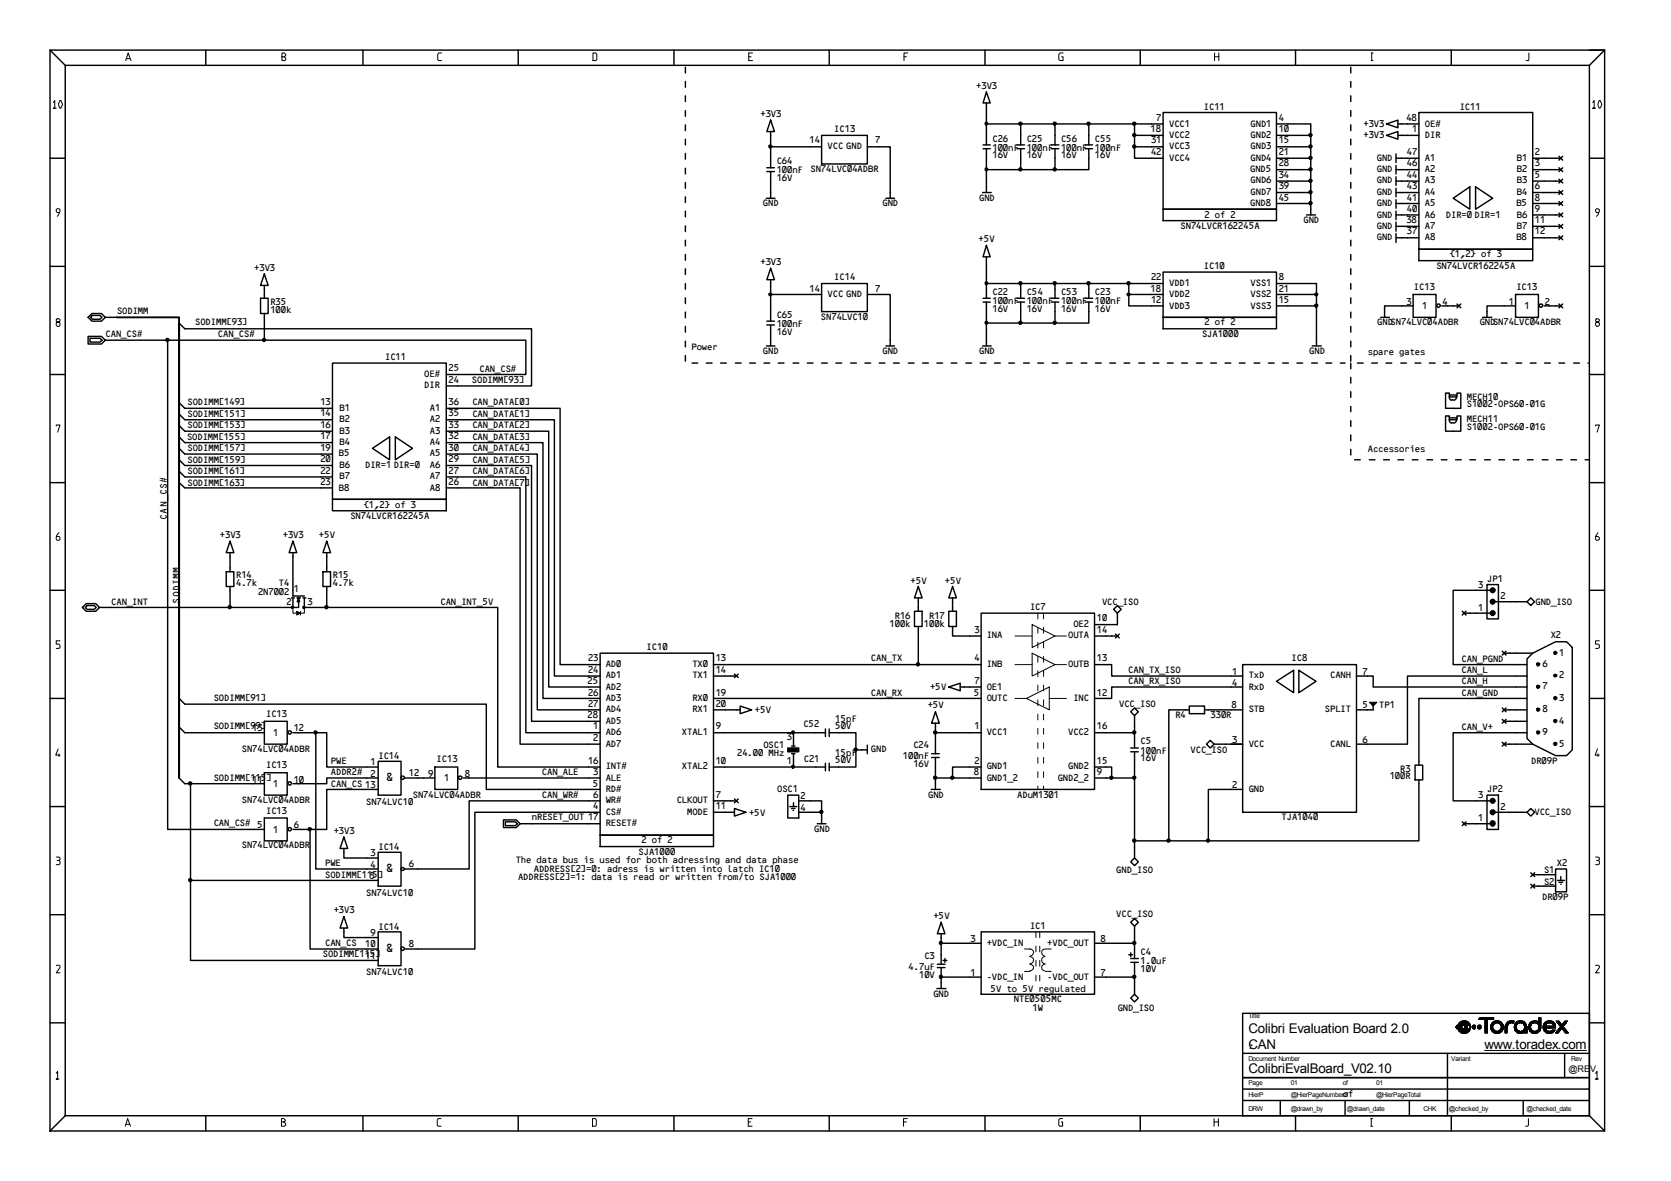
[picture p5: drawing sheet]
<svg xmlns="http://www.w3.org/2000/svg" width="297mm" height="210mm" viewBox="0 0 297 210" stroke-linecap="round" stroke-linejoin="round" font-family="sans-serif">
<g fill="none" stroke="#000" stroke-width=".25">
<path d="M8.9 8.9h276.3v192.1h-276.3zM8.9 8.9l2.7 2.7M11.6 11.6h270.9v186.7h-270.9zM36.6 8.9v2.7M64.5 8.9v2.7M92.1 8.9v2.7M119.8 8.9v2.7M121.8 12v1M121.8 14.5v1M121.8 17v1M121.8 19.7v1M147.4 8.9v2.7"/>
<path d="M175.1 8.9v2.7M175.3 16.4l.7 1.9h-1.2zM175.3 18.3v3.7M202.7 8.9v2.7M206.8 20h20.1v17.2h-20.1zM230.3 8.9v2.7M240.1 12v1M240.1 14.5v1M240.1 17v1M240.1 19.7v1M252.2 20h20.3v24.3h-20.3zM258 8.9v2.7"/>
<path d="M282.5 8.9h2.7l-2.7 2.7M8.9 28.1h2.7M121.8 22.2v1M121.8 24.7v1.1M121.8 27.3v1M121.8 29.9v1M121.8 32.4v1.1M121.8 35v1M121.8 37.5v1M136.2 35.2h1.6M136.3 29.8h1.4M136.3 30.5h1.4"/>
<path d="M137 21.4l.7 2h-1.4zM137 23.4v6.4M137 30.5v4.7M137 26.1h9M146 24.1h8.2v5h-8.2zM154.2 26.1h4v9.1M157.5 35.2h1.5M174.7 34.2h1.5M174.8 25.8h1.2M174.8 26.4h1.2M175.3 26.4v3.8h18.2v-3.8M175.3 30.2v4"/>
<path d="M180.8 25.8h1.3M180.8 26.4h1.3M181.4 22v3.8M181.4 26.4v3.8M186.9 25.8h1.3M186.9 26.4h1.3M187.5 22v3.8M187.5 26.4v3.8M192.9 25.8h1.3M192.9 26.4h1.3M193.5 22v3.8M201.7 22v6.1h5.1"/>
<path d="M201.7 24.1h5.1M201.7 26.1h5.1M206.8 37.2h20.1v2h-20.1zM206.8 22h-31.5v3.8M226.9 22h6.1v16.2M226.9 28.1h6.1M226.9 34.2h6.1M226.9 36.2h6.1M226.9 32.2h6.1M226.9 30.2h6.1M226.9 24.1h6.1M226.9 26.1h6.1"/>
<path d="M232.2 38.2h1.6M240.1 22.2v1M240.1 24.7v1.1M240.1 27.3v1M240.1 29.9v1M240.1 32.4v1.1M240.1 35v1M240.1 37.5v1M246.5 22l2-.6v1.3zM246.5 24.1l2-.7v1.3zM248.2 28.1h4M248.2 34.2h4"/>
<path d="M248.2 38.2h4M248.2 36.2h4M248.2 32.2h4M248.2 30.2h4M248.2 27.4v1.5M248.2 29.4v1.5M248.2 31.4v1.5M248.2 33.5v1.5M248.2 35.5v1.5M248.2 37.5v1.5M248.2 39.5v1.6M248.5 24.1h3.7"/>
<path d="M248.5 22h3.7M258.3 35.2l3-2v4zM262.3 33.2l3 2-3 2zM272.5 28.1h5M272.5 34.2h5M272.5 38.2h5M272.5 36.2h5M272.5 32.2h5M272.5 30.2h5M277.1 39.9l.7 .7M277.1 37.9l.7 .6M277.1 35.8l.7 .7"/>
<path d="M277.1 33.9l.7 .7M277.1 31.8l.7 .7M277.1 29.8l.7 .7M277.1 27.8l.7 .7M277.8 39.9l-.7 .7M277.8 37.9l-.7 .6M277.8 35.8l-.7 .7M277.8 33.9l-.7 .7M277.8 31.8l-.7 .7M277.8 29.8l-.7 .7M277.8 27.8l-.7 .7M282.5 28.1h2.7"/>
<path d="M8.9 47.3h2.7M15.7 59.8h2.3l.7 .7-.7 .6h-2.3zM16.1 56.4l.3-.3h1.4l.3 .3-.3 .3h-1.4zM16.3 55.7h1.7l.7 .7-.7 .7h-1.7l-.6-.7zM18.7 56.4h2M31.8 57.4l1.1 1h61.6v10.2h-15.2M46.3 53h1.4v2.7h-1.4zM47 48.7l.7 2h-1.4zM47 50.7v2.3M47 55.7v4.8M121.8 40.1v1.1M121.8 42.7v1"/>
<path d="M121.8 45.2v1M121.8 47.8v1M121.8 50.4v1M121.8 52.9v1M121.8 55.5v1M121.8 58v1M136.3 57.1h1.4M136.3 57.8h1.4M137 47.7l.7 2h-1.4zM137 49.7v7.4M137 57.8v3.7M137 52.3h9"/>
<path d="M146 50.4h8.2v5h-8.2zM154.2 52.3h4v9.2M174.8 53h1.2M174.8 53.7h1.2M175.3 43.6l.7 2h-1.2zM175.3 53.7v3.7h18.2v-3.7M175.3 45.6v4.8M175.3 57.4v4.1M180.8 53h1.3M180.8 53.7h1.3M181.4 50.4v2.6M181.4 53.7v3.7"/>
<path d="M186.9 53h1.3M186.9 53.7h1.3M187.5 50.4v2.6M187.5 53.7v3.7M192.9 53h1.3M192.9 53.7h1.3M193.5 50.4v2.6M200.7 50.4v4h6.1M200.7 52.3h6.1M206.8 56.4h20.1v2h-20.1zM206.8 48.4h20.1v8h-20.1zM206.8 50.4h-31.5v2.6"/>
<path d="M226.9 50.4h7.1v11.1M226.9 54.4h7.1M226.9 52.3h7.1M240.1 40.1v1.1M240.1 42.7v1M240.1 45.2v1M240.1 47.8v1M240.1 50.4v1M240.1 52.9v1M240.1 55.5v1M240.1 58v1M245.4 56.4h1.6"/>
<path d="M248.2 42.3h4M248.2 40.2h4M248.2 41.5v1.6M251.2 52.3h4.1v4.1h-4.1zM251.2 54.4h-5.1v2M252.2 44.3h20.3v2h-20.3zM256.3 54.4h3M259 54l.7 .7M259.7 54l-.7 .7M263.6 56.4h1.6M269.4 52.3h4.1v4.1h-4.1zM269.4 54.4h-5.1v2"/>
<path d="M272.5 42.3h5M272.5 40.2h5M274.5 54.4h3M277.1 41.9l.7 .7M277.1 54l.7 .7M277.8 41.9l-.7 .7M277.8 54l-.7 .7M282.5 47.3h2.7M8.9 66.6h2.7M16 60.1h1.8l.3 .4-.3 .3h-1.8zM18.7 60.5h74.8v6.1h-14.2M29.8 60.5v86.9h17.2"/>
<path d="M31.8 79.7l1.1 1h26.2M31.8 77.7l1.1 1h26.2M31.8 75.6l1.1 1h26.2M31.8 73.6l1.1 1h26.2M31.8 71.6l1.1 1h26.2M59.1 64.5h20.2v24.2h-20.2zM66.2 79.7l3.1-2v4zM70.3 77.7l3 2-3 2zM79.3 78.7h17.2v45.4h10.2M79.3 76.6h18.2v45.5h9.2M79.3 74.6h19.3v45.6h8.1M79.3 72.6h20.3v45.5h7.1"/>
<path d="M121.8 60.6v1.1M121.8 63.2v1M123 64.5h1M125.6 64.5h1M128.1 64.5h1M130.7 64.5h1M133.3 64.5h1M135.8 64.5h1M136.2 61.5h1.6M138.3 64.5h1.1M141 64.5h1M143.5 64.5h1"/>
<path d="M146 64.5h1.1M148.6 64.5h1M151.2 64.5h1M153.8 64.5h1M156.3 64.5h1M157.5 61.5h1.5M158.8 64.5h1.1M161.5 64.5h1M164 64.5h1M166.5 64.5h1.1M169.1 64.5h1M171.7 64.5h1"/>
<path d="M174.2 64.5h1.1M174.7 61.5h1.5M176.8 64.5h1M179.3 64.5h1M181.9 64.5h1.1M184.5 64.5h1M187 64.5h1M189.6 64.5h1M192.2 64.5h1M194.7 64.5h1M197.3 64.5h1M199.8 64.5h1"/>
<path d="M202.4 64.5h1.1M205 64.5h1M207.5 64.5h1M210.1 64.5h1M212.7 64.5h1M215.2 64.5h1M217.8 64.5h1M220.3 64.5h1M222.9 64.5h1M225.5 64.5h1M228 64.5h1M230.5 64.5h1.1"/>
<path d="M233.2 64.5h1M233.3 61.5h1.6M235.7 64.5h1M238.3 64.5h.8M240.1 60.6v1.1M240.1 63.2v1M240.1 64.5v1M240.1 67.1v1M240.1 69.6v1M240.1 72.2v1M240.1 74.8v1M240.1 77.3v1"/>
<path d="M240.1 79.9v1M241.3 64.5h1M243.8 64.5h1.1M246.4 64.5h1M249 64.5h1M251.5 64.5h1.1M254.1 64.5h1M256.6 64.5h1M257.6 70.2v-.3h-.6v2.7h2.7v-2.7h-.7v.3M257.6 70.5v.1a.44 .44 0 0 0 .5 .5v-.1M257.6 70.2h1.4v.3h-1.4zM257.6 74.3v-.4h-.6v2.7h2.7v-2.7h-.7v.4"/>
<path d="M257.6 74.5v.1a.45 .45 0 0 0 .5 .6v-.1M257.6 74.3h1.4v.3h-1.4zM258.8 70.5l.1 .1a.46 .46 0 0 1-.5 .5l-.2-.1M258.8 74.5l.1 .1a.47 .47 0 0 1-.5 .6l-.2-.1M259.2 64.5h1.1M261.8 64.5h1M264.3 64.5h1M266.9 64.5h1M269.5 64.5h1M272 64.5h1M274.6 64.5h1M277.1 64.5h1"/>
<path d="M279.7 64.5h1.1M282.3 64.5h.2M282.5 66.6h2.7M8.9 85.8h2.7M31.8 85.8l1.1 .9h26.2M31.8 83.7l1.1 1.1h26.2M31.8 81.7l1.1 1h26.2M40.9 96.2l.7 2h-1.4zM40.9 98.2v3.4M52.1 96.2l.6 2h-1.3zM52.1 98.2v7.7h2M58.1 96.2l.7 2h-1.4z"/>
<path d="M58.1 98.2v3.4M59.1 88.7h20.2v2.1h-20.2zM79.3 86.7h13.2v45.6h14.2M79.3 84.8h14.2v45.4h13.2M79.3 82.7h15.2v45.5h12.2M79.3 80.7h16.2v45.5h11.2M240.8 81.7h1M243.4 81.7h1M246 81.7h1M248.5 81.7h1M251 81.7h1.1M253.7 81.7h1"/>
<path d="M256.2 81.7h1M258.7 81.7h1.1M261.3 81.7h1M263.9 81.7h1M266.4 81.7h1.1M269 81.7h1M271.5 81.7h1M274.2 81.7h1M276.7 81.7h1M279.2 81.7h1M281.8 81.7h.7M282.5 85.8h2.7"/>
<path d="M8.9 104.9h2.7M15.3 107.3h1.7l.7 .7-.7 .6h-1.7l-.7-.6zM15.5 107.6h1.3l.3 .4-.3 .3h-1.3l-.3-.3zM40.2 101.6h1.4v2.6h-1.4zM40.9 104.2v3.8M51.8 106.3h.5M51.8 107.8h.3v.3h-.3zM52.1 106.3v1.7h-34.4M52.8 106.3h.5M53.1 106.9v1.1h-1M53.8 106.3h.6M53.9 107.8h.2v.3h-.2z"/>
<path d="M54.1 106.3v1.7h34.4v28.3h18.2M57.4 101.6h1.4v2.6h-1.4zM58.1 104.2v3.8M106.7 116.1h20.1v32.3h-20.1zM126.8 118.1h47.6M130.6 119.8l.6 .6M131.2 119.8l-.6 .6M162.6 108.6h1.3v2.8h-1.3zM163.2 104.2l.7 2.1h-1.3zM163.2 106.3v2.3M163.2 111.4v6.7M168.7 108.6h1.3v2.8h-1.3z"/>
<path d="M169.3 104.2l.7 2.1h-1.3zM169.3 111.4v1.6h5.1M169.3 106.3v2.3M174.4 109h20.2v31.3h-20.2zM194.6 118.1h3v2.1h23.3M194.6 113h4M198.3 112.7l.7 .7M198.6 107.6l.7 .7-.7 .7-.6-.7zM198.6 109v2h-4M199 112.7l-.7 .7M220.9 118.1h20.2v26.3h-20.2zM230.9 119.1l3 2-3 2z"/>
<path d="M259.9 108.6l.7 .7M260.3 109h5M260.6 108.6l-.7 .7M264.3 103.9h2.1v6.1h-2.1zM265.3 104.9h-7v13.2h13.1M265.3 106.9h6.1M267 115.8l.7 .6M267.4 116.1h5.1M267.7 115.8l-.7 .6M271.4 117.1l1.1-1 4-2h2l1 1v18.2l-1 1h-2l-4-2-1.1-1.1zM272.1 106.3l.7 .6-.7 .7-.7-.7zM282.5 104.9h2.7"/>
<path d="M8.9 124.1h2.7M31.8 124.1l1.1 1.1h53.5v15.1h20.3M31.8 129.2l1.1 1h14.1M31.8 138.3l1.1 1h14.1M33.9 139.3v31.4h33.3M47 128.2h4.1v4.1h-4.1zM47 137.3h4.1v4h-4.1zM52.1 130.2h6v6.1h9.1M56.1 130.2v24.2h11.1M67.2 135.3h4.1v6h-4.1zM67.2 138.3h-9.1v1h-6M72 138.3h5.3"/>
<path d="M77.3 136.3h4.1v4h-4.1zM82.4 138.3h24.3M126.8 124.1h47.6M126.8 126.2h4.8M126.8 136.3h19.9M126.8 130.2h19.9M126.8 120.2h4.1M131.6 125.5l2 .7-2 .6zM140.7 134h.6M140.7 132.6h.6M141.1 130.2v2.4M141.1 134v2.3"/>
<path d="M146.7 129.6v1.3M146.7 135.7v1.3M147.4 130.2h4.7v6.1h-4.7M147.4 129.6v1.3M147.4 135.7v1.3M152.1 133.3h2.1M154.2 132.4v1.6M165.6 134h1.4M165.6 134.6h1.4M166.3 126.5l.7 2h-1.4zM166.3 128.5v5.5M166.3 134.6v5.7"/>
<path d="M166.3 130.2h8.1M168.7 122.1l2-.7v1.4zM169.3 138.3h5.1M170.7 122.1h3.7M174.4 136.3h-5.1v2h-3M194.6 136.3h3v2M194.6 138.3h7.1M201 132.9h1.4M201 133.6h1.4M201.7 125.8l.7 .7-.7 .7-.7-.7zM201.7 127.2v3h-7.1M201.7 130.2v2.7"/>
<path d="M201.7 133.6v18.9M211.4 125.5h2.7v1.3h-2.7zM211.4 126.2h-3.6v23.3M214.1 126.2h6.8M214.5 132.3l.6-.7 .7 .7-.7 .6zM215.8 132.3h5.1M220.9 122.1h-23.3v2h-3M226.9 121.1l3.1-2v4zM241.1 120.2h3v1.9h27.3M244.1 125.5v.7h-3M251.5 136h1.4v2.6h-1.4zM252.2 138.6v10.9h-37.4"/>
<path d="M267 131.9l.7 .7M267 125.8l.7 .7M267 127.9l.7 .6M267.4 126.2h4M267.4 132.3h5.1M267.4 128.2h4M267.7 131.9l-.7 .7M267.7 125.8l-.7 .7M267.7 127.9l-.7 .6M271.4 124.1h-19.2v11.9M271.4 130.2h-13.1v12.1h7M271.4 120.2h-21.2v12.1h-9.1"/>
<path d="M282.5 124.1h2.7M8.9 143.4h2.7M33.9 156.5h33.3M47 145.4h4.1v4.1h-4.1zM55.1 147.4v21.3h12.1M61.1 148.8l.7 2h-1.3zM61.1 150.8v1.7h6.1M67.2 151.5h4.1v6h-4.1zM67.2 140.3h-9.1v7.1h-6M89.5 145.7h2.3l.7 .7-.7 .7h-2.3zM89.8 146.1h1.8l.3 .3-.3 .3h-1.8zM92.5 146.4h14.2"/>
<path d="M106.7 148.4h20.1v2.1h-20.1zM106.7 144.4h-22.3v24.3h-12.4M106.7 142.3h-23.3v12.1h-11.4M126.8 142.3h4.1M126.8 144.4h3.8M130.6 143.7l2 .7-2 .6zM130.6 142l.6 .7M131.2 142l-.6 .7M140 141.3h2v4.1h-2zM140.4 143.4h1.2M140.7 143.7h.6M141 144h.1"/>
<path d="M141.1 142.7v.7M142 142.3h4v4.1M142 144.4h4M145.3 146.4h1.5M165.5 140.3h1.6M201.7 152.5l.7 .7-.7 .7-.7-.7zM220.9 140.3h-6.1v9.2h-13.1M259.9 146.1l.7 .6M260.3 146.4h5M260.6 146.1l-.7 .6M264.3 141.3h2.1v6.1h-2.1zM265.3 144.4h6.1"/>
<path d="M272.1 143.7l.7 .7-.7 .6-.7-.6zM272.1 155.1l.7 .7M272.1 157.2l.7 .6M272.5 155.5h4M272.5 157.5h4M272.8 155.1l-.7 .7M272.8 157.2l-.7 .6M276.5 154.4h2v4.1h-2zM276.9 156.5h1.2M277.1 156.8h.7M277.5 155.8v.7M277.5 157.2h.1"/>
<path d="M282.5 143.4h2.7M8.9 162.6h2.7M61.1 162.9l.7 2h-1.3zM61.1 164.9v1.7h6.1M67.2 165.6h4.1v6h-4.1zM166.5 175.7h1.6M166.6 171.4h1.4M166.6 172h1.4M167.3 163.9l.7 2.1h-1.4zM167.3 166v5.4M167.3 172v3.7M167.3 167.7h7.1"/>
<path d="M167.3 173.7h7.1M167.6 170.7h.7M168 170.4v.6M174.4 165.6h20.2v11.1h-20.2zM194.6 167.7h7.1M194.6 173.7h7.1M200.7 169.7h.6M201 170.4h1.4M201 171h1.4M201 169.3v.7M201.7 176.7l.7 .7-.7 .7-.7-.7zM201.7 163.3l.7 .6-.7 .7-.7-.7z"/>
<path d="M201.7 164.6v5.8M201.7 171v5.7M282.5 162.6h2.7M8.9 181.8h2.7M11.6 198.3l-2.7 2.7M36.6 198.3v2.7M64.5 198.3v2.7M92.1 198.3v2.7M119.8 198.3v2.7M147.4 198.3v2.7M175.1 198.3v2.7M202.7 198.3v2.7"/>
<path d="M220.9 180.1h61.6v18.2h-61.6zM220.9 187.2h61.6M220.9 191.5h61.6M220.9 193.6h61.6M220.9 195.6h61.6M227.6 195.6v2.7M230.3 198.3v2.7M239.1 195.6v2.7M250.5 195.6v2.7M257.3 187.2v11.1M258 198.3v2.7M270.8 195.6v2.7"/>
<path d="M278.1 187.2v4.3M282.5 198.3l2.7 2.7M282.5 181.8h2.7"/>
<circle cx="255.7" cy="54.3" r=".31"/>
<circle cx="273.9" cy="54.3" r=".31"/>
<circle cx="51.5" cy="130.2" r=".31"/>
<circle cx="51.5" cy="139.2" r=".31"/>
<circle cx="71.6" cy="138.2" r=".31"/>
<circle cx="81.8" cy="138.2" r=".31"/>
<circle cx="51.5" cy="147.4" r=".31"/>
<circle cx="71.6" cy="154.5" r=".28"/>
<circle cx="71.6" cy="168.6" r=".31"/>
</g>
<g fill="none" stroke="#000" stroke-width=".18">
<path d="M9.5 18.2l.2-.3v1.3h-.2h.5M10.6 18l.2-.1 .3 .6-.3 .7h-.1a1.05 1.05 0 0 1-.1-1.2zM22.4 10.8l.4-1.4 .5 1.4M22.5 10.4h.5M50.1 10.1h.4l.3-.3-.3-.4h-.4v1.4h.5l.2-.2v-.3l-.3-.2M78.5 9.4h-.5l-.2 .3v.9l.2 .2h.5M105.4 9.4h.5l.2 .3v.9l-.2 .2h-.5zM133.1 10.1h.4M133.8 9.4h-.7v1.4h.7M160.7 10.1h.4M161.4 9.4h-.7v1.4M189 9.4h-.5l-.3 .3v.9l.3 .2h.5v-.7h-.3"/>
<path d="M215.9 9.4v1.4M215.9 10.1h.8M216.7 9.4v1.4M243.8 10.8h.3M243.8 9.4h.3M243.8 9.4v1.4M271.8 9.4v1.2l-.1 .2h-.4M283.1 18.2l.3-.3v1.3h-.3h.5M284.2 18h.3l.2 .5-.2 .6-.2 .1a1.05 1.05 0 0 1-.1-1.2zM10.5 37.8h-.3l-.2-.3v-.2l.2-.2h.3a.82 .82 0 0 1-.1 1.1l-.2 .3M284.1 37.8h-.3l-.2-.3v-.2l.2-.2 .5 .2-.2 .9-.3 .3M10 56.8l.2 .4h.3l.2 .2v.4l-.2 .2h-.3l-.2-.2v-.4l.2-.2h.3l.2-.4-.2-.1h-.3z"/>
<path d="M283.8 56.7l-.2 .1 .2 .4 .5 .2v.4l-.2 .2h-.3l-.2-.2v-.4l.2-.2h.3l.2-.4zM10 75.7v-.2h.7l-.5 1.3M283.6 75.7v-.2h.7l-.4 1.3M10.5 94.7a.98 .98 0 0 0-.3 1.3h.3l.2-.1v-.3l-.2-.3h-.4M284.1 94.7a1.41 1.41 0 0 0-.5 1.2l.2 .1 .5-.1v-.3l-.2-.3h-.4M10.7 113.9h-.7v.6h.5l.2 .2v.4l-.2 .1h-.5M53.4 108.6v.7M54.1 108v1h-2v-.7M180.4 118.1h3.1M180.4 113h3.1M183.5 116.1l4 2-4 2.1zM183.5 111l4 2-4 2.1z"/>
<path d="M184.5 109v1M184.5 111.5v1M184.5 114.1v1.1M184.5 116.7v1M184.5 119.2v1M185.5 109v1M185.5 111.5v1M185.5 114.1v1.1M185.5 116.7v1M185.5 119.2v1M187.5 118.1h2.1M187.5 113h2.1"/>
<path d="M284.3 113.9h-.7v.6h.5l.2 .2-.1 .5h-.6M10.3 133.1l-.4 1.1h.8M10.5 134v.5M180.4 124.1h2.1M182.5 124.1l4-2v4.1zM184.5 121.8v1M184.5 124.4v1M184.5 126.9v1M184.5 129.5v1M184.5 132v1M184.5 134.6v1.1M184.5 137.2v1"/>
<path d="M184.5 139.7v.6M185.5 121.8v1M185.5 124.4v1M185.5 126.9v1M185.5 129.5v1M185.5 132v1M185.5 134.6v1.1M185.5 137.2v1M185.5 139.7v.6M186.5 124.1h3.1M284 133.1l-.5 1.1h.8M284.1 134v.5"/>
<path d="M10 152.3h.5l.2 .2v.3l-.2 .1M10.2 152.9l.4 .1 .1 .5-.2 .2h-.5M283.6 152.3h.5l.2 .2v.3l-.2 .1M283.8 152.9l.4 .1 .1 .5-.2 .2h-.5M10 171.6l.5-.1 .2 .2v.3l-.7 .9h.7M182.1 172.6h1M182.1 168.7h1M183 168.7a.64 .64 0 0 1 .7 .6 .64 .64 0 0 1-.7 .6M183 170a.64 .64 0 0 1 .7 .7 .64 .64 0 0 1-.7 .6M183 171.4a.6 .6 0 0 1 .7 .6 .6 .6 0 0 1-.7 .6M184.1 165.6v1M184.1 168.2v1"/>
<path d="M184.1 170.7v1M184.1 173.3v1M184.8 165.6v1M184.8 168.2v1M184.8 170.7v1M184.8 173.3v1M185.8 168.7a.64 .64 0 0 0-.6 .6 .64 .64 0 0 0 .6 .6M185.8 170a.64 .64 0 0 0-.6 .7 .64 .64 0 0 0 .6 .6M185.8 171.4a.59 .59 0 0 0-.6 .6 .59 .59 0 0 0 .6 .6M185.8 172.6h1.1M185.8 168.7h1.1M283.6 171.6a.48 .48 0 0 1 .7 .1v.3l-.7 .9h.7"/>
<path d="M10 190.8l.2-.4v1.4h-.2h.5M22.4 199.8h.6M50 199.4h.5l.2-.2v-.1l-.2-.3h-.5v1.4h.5l.3-.2v-.3l-.3-.3M78.4 198.8h-.5l-.2 .3v.9l.2 .2h.5M105.3 198.8h.5l.2 .3v.9l-.2 .2h-.5zM133 199.4h.4M133.7 198.8h-.7v1.4h.7M160.6 199.4h.5M161.3 198.8h-.7v1.4M188.9 198.8h-.5l-.2 .3v.9l.2 .2h.5v-.8h-.3M215.8 199.4h.8M215.8 198.8v1.4"/>
<path d="M216.6 198.8v1.4M243.7 198.8h.3M243.8 198.8v1.4M258.8 182.5h1M258.8 182.6h1M258.8 182.5v.1h1M258.9 182.3h1M258.9 182.4h.9M258.9 182.7h1M258.9 182.7l.1 .1M258.9 182.6v.1M259 182.8h.9"/>
<path d="M259 182.8l2.3 .1M259.2 182.1h2.1M259.2 182h2.1M259.2 183h2.1M259.2 182.9l.1 .3M259.3 182h2M259.3 181.9h1.9M259.3 183.1h2M259.3 183.2h1.9M259.3 181.9l-.1 .3M259.3 183.2l.3 .3M259.4 181.8h1.7"/>
<path d="M259.4 183.3h1.7M259.5 181.7h1.5M259.6 181.6h1.3M259.6 183.4h1.3M259.6 183.5h1.3M259.6 181.6l-.3 .3M259.6 183.5l.2 .1M259.7 181.5h1.2M259.7 183.6h1.2M259.8 181.5l-.2 .1M259.8 182.4v.3l.2 .2M259.9 181.5h.7l.3 .1"/>
<path d="M259.9 183.6h.7M259.9 182.3l-.1 .1M259.9 182.2v.1M260.1 181.5h-.2M260.3 182.3h.6M260.3 182.9h.6M260.3 182.2v.2M260.3 182.7h.6M260.3 182.4l.1 .1M260.4 182.5h.4M260.4 182.6h.4M260.4 182.5v.1"/>
<path d="M260.8 182.6h-.5v.2M260.8 182.4v.2M260.8 182.6l.1 .1M260.9 182.7v.1M260.9 182.2v.2h-.6M260.9 181.6l.3 .3M260.9 183.5l-.1 .1M261.2 181.9l.1 .1M261.2 183.2l-.3 .3M261.3 182.3h.1M261.3 182l.1 .4M261.3 182.7h.1"/>
<path d="M261.3 182.8h.1M261.3 182.7v.1M261.3 182.9v.2M261.3 182.2l.1 .2M261.3 182.8l-.1 .1M261.3 183.1l-.1 .1M261.4 182.2h-2.4l-.2 .3M261.4 182.4v.3M261.4 182.6l-.1 .1M261.4 182.7l-.1 .2M261.7 182.5h.6M261.7 182.6h.6"/>
<path d="M261.7 182.6l.1 .1M261.8 182.3h.5M261.8 182.7h.5M261.8 182.3v.1M261.9 182.8h.3M262.3 182.4h-.6v.2M262.3 182.3v.5l-.5-.1M262.6 182.5h.6M262.6 182.6h.6M262.6 182.5v.1h.6M262.7 182.3l.5-.1v.6h-.5v-.2M262.7 182.3h.5"/>
<path d="M262.7 182.4h.5M262.7 182.7h.5M262.7 182.3v.1M262.7 182.4l-.1 .1M262.9 181.1h2.6M262.9 181h2.6M262.9 182.8h.2M263 180.9h2.5M263.1 180.9h2.4v.3h-2.6zM263.9 186.7h18.1M264 182.2h.4M264 182.1h.4"/>
<path d="M264 182h.4M264 181.9h.4M264 181.8h.4M264 181.7h.4M264 181.6h.4M264 181.5h.4M264 181.4h.4M264 181.3h.4M264 182.3h.4M264 182.4h.4M264 182.5h.4M264 182.6h.4"/>
<path d="M264 182.7h.4M264 182.8h.4M264 182.9h.4M264 183h.4M264 183.1h.4M264 183.2h.4M264 183.3h.4M264 183.4h.4M264 183.5h.4M264 181.2v2.4h.4v-2.4M265 182.2h.4M265 182.3h.3"/>
<path d="M265 182.4h.3M265 182.5h.3M265 182.6h.3M265 182.7h.3M265 182.8h.4M265 182.9h.5M265 182.2v.7M265 182.9l.1 .2M265.1 182.1h.4M265.1 182h.5M265.1 183h.4M265.1 183.1h.5"/>
<path d="M265.1 183.1l.2 .2M265.1 182l-.1 .2M265.2 182h.4M265.2 181.9h.7M265.2 183.1h.4M265.2 183.2l.7 .1M265.3 181.8h1.7M265.3 183.3h1.6M265.3 181.8l-.2 .2M265.3 183.3l.1 .2M265.3 181.7h1.6M265.3 183.4h1.6"/>
<path d="M265.3 182.3v.5l.3 .3M265.4 181.6h1.5M265.4 181.6l.4-.1a1.15 1.15 0 0 1 1.2 .4M265.4 183.5h1.4M265.4 181.6l-.1 .2M265.5 181.5h1.2M265.5 182.1l-.2 .2M265.6 182l-.1 .1M265.6 181.9v.1M265.6 183.1h.1M265.6 183.1l.2 .1M265.8 183.6h.6"/>
<path d="M265.9 181.8l-.1 .1M266.3 183.2h.7M266.4 181.9h.6M266.4 181.8v.1M266.4 183.2l-.2 .1M266.5 183.1h.5M266.5 181.9l.1 .1M266.6 182h.5M266.6 183.1h.5M266.6 182l.1 .1M266.7 182.1h.5M266.7 183h.4"/>
<path d="M266.7 182.1l.2 .2M266.8 182.2h.4M266.8 182.9h.4M266.9 182.3h.3M266.9 182.4h.3M266.9 182.5h.3M266.9 182.6h.3M266.9 182.7h.3M266.9 182.8h.3M266.9 182.8l-.5 .4M266.9 182.3v.5M266.9 183.3l-.1 .2"/>
<path d="M267 181.9l.2 .3M267 183.2l-.1 .1M267.2 182.2v.7M267.2 182.9l-.2 .3M267.5 182.3h.5M267.5 182.4h.5M267.5 182.5h.4M267.5 182.6h.4M267.5 182.7h.4M267.5 182.8h.4M267.5 182.9h.4M267.5 183h.4"/>
<path d="M267.5 183.1h.4M267.5 183.2h.4M267.5 183.3h.4M267.5 183.4h.4M267.5 183.5h.4M267.6 182.2h.5M267.6 182.1h.5M267.7 182h.4M267.7 182h.5M267.8 181.9l-.3 .5M267.9 181.8h1.2M267.9 181.7h1.2"/>
<path d="M268 181.6h1.2M268.1 182.2l-.2 .2v1.2h-.4v-1.2M268.1 181.5h1.1M268.1 182v.2M268.2 181.9v.1M268.2 182h-.1M268.6 181.8l-.8 .1M269.2 182.5h.4M269.2 182.6h.4M269.2 182.6v.1M269.2 182.2h.4M269.2 182.1h.5"/>
<path d="M269.2 182h.5M269.2 181.5h-.9l-.5 .4M269.2 182.3h.4M269.2 182.4h.4M269.2 182.7h.4M269.2 182.8h.4M269.2 182.9h.5M269.2 183h.5M269.2 183.1h.5M269.2 181.5l-.2 .4-.1-.1M269.2 182v.4M269.2 182.7v.4"/>
<path d="M269.2 182.4v.2M269.2 183.1l.3 .2M269.3 182h.5M269.3 181.9h.7M269.3 183.1h.5M269.3 183.2l.9 .1M269.5 181.8h1.7M269.5 183.3h1.9M269.5 181.8l-.3 .2M269.5 183.3l.1 .2M269.6 181.7h1.4M269.6 181.6h1.4"/>
<path d="M269.6 183.4h1.8M269.6 183.5h1.3M269.6 183.5l1.2 .1M269.6 181.6l-.1 .2M269.6 182.2v.7l.1 .2M269.7 181.5h1.1M269.7 182.1l-.1 .1M269.7 183.1l.1 .1M269.8 181.9l-.1 .2M269.9 183.6l.6 .1M270.1 181.8l-.2 .1M270.5 181.9h.7"/>
<path d="M270.5 181.8l.1 .1M270.6 183.6l-.2 .1M270.8 183.1h.6M270.8 181.9v.1M270.8 182.1h.5M270.8 182h.5M270.8 182h.4M270.8 181.5h-.9l-.3 .1M270.8 183h.6M270.8 181.5l.4 .4M270.8 182.1l.2 .2M270.8 182v.1"/>
<path d="M270.8 183v.1M270.8 183.1v.1M270.9 182.2h.5M270.9 182.9h.5M271 182.3h.4M271 182.4h.4M271 182.5h.4M271 182.6h.4M271 182.7h.4M271 182.8h.4M271 183.5h.4M271 182.3v.5"/>
<path d="M271 182.8l-.2 .2M271.2 181.9l.2 .3M271.4 182.4v.2M271.4 182.2v.2M271.4 183.2l-1 .1M271.4 182.6v1h-.4v-.2l-.2 .2M271.7 198.8v1.2l-.2 .2h-.3M271.7 182.3h.4M271.7 182.4h.4M271.7 182.5h.3M271.7 182.6h.3M271.7 182.6h.4"/>
<path d="M271.7 182.7h.4M271.7 182.8h.4M271.7 182.7l.2 .4M271.7 182.4v.3M271.8 182.2h.4M271.8 182.1h.4M271.8 182.9h.4M271.8 183h.4M271.9 182h.3M271.9 182h.4M271.9 183.1h.4M271.9 183.1h.5"/>
<path d="M271.9 183.2h.6M271.9 183.2l.1 .1M271.9 181.9v.1M271.9 183.1v.1M271.9 182l-.2 .4M271.9 181.8h2M272 181.7h1.9M272 183.3h1.6M272 183.3l.3 .3M272 182.5l.1 .3M272.1 181.6h1.4M272.1 183.4h1.5"/>
<path d="M272.1 182.8l.1 .1M272.1 182.3l-.1 .2M272.2 181.5h1.3M272.2 183.5h1.3M272.2 183.6h1.2M272.2 182.1v.1M272.2 182.9v.1M272.2 183l.2 .1M272.2 182.2l-.1 .1M272.3 181.5l-.4 .4M272.3 182l-.1 .1M272.4 183.1l.3 .2"/>
<path d="M272.4 181.9l-.1 .1M272.5 181.8l-.6 .1M272.5 181.5h.6l.4 .1M272.5 183.6h.6M272.6 181.5h-.1M273 181.8l.9 .1M273.2 181.9l.3 .2M273.3 182h.6M273.3 183.1h.5M273.4 182h.5M273.4 183.1h.4M273.4 183.1l-.3 .1"/>
<path d="M273.5 182.2h.4M273.5 182.1h.4M273.5 181.6l.1 .1v-.8h.3v1.8M273.5 182.3h.4M273.5 182.8h.4M273.5 182.9h.4M273.5 183h.3M273.5 183.5l-.2 .1M273.5 183l-.1 .1M273.5 182.1v.2M273.5 182.8v.2M273.5 182.3l.1 .2"/>
<path d="M273.6 181.6h.3M273.6 181.5h.3M273.6 181.4h.3M273.6 181.3h.3M273.6 181.2h.3M273.6 181.1h.3M273.6 181h.3M273.6 180.9h.3M273.6 182.4h.3M273.6 182.5h.3M273.6 182.6h.3M273.6 182.7h.3"/>
<path d="M273.6 182.6l-.1 .2M273.6 182.5v.1M273.7 183.2l-.8 .1M273.7 183.2l-.2 .3M273.8 183.1l-.1 .1M273.9 182.7l-.1 .4M274.3 182.3h.4M274.3 182.4h2.2M274.3 182.5h2.2M274.3 182.6h2.2M274.3 182.8h.4M274.3 182.9h.5v.2"/>
<path d="M274.3 182.7l.2 .5M274.3 182.4v.3M274.4 182.1h.4M274.4 182h.4M274.4 183h.4M274.4 183.1h.4M274.5 182h.4M274.5 181.9h.7M274.5 183.1h.4M274.5 183.2l.8 .1M274.5 183.2l.2 .3M274.5 181.9l-.2 .5"/>
<path d="M274.6 181.8h1.7M274.6 183.3h1.7M274.7 181.7h1.5M274.7 181.7l.4-.2h.7l.6 .4M274.7 183.4h1.5M274.7 181.7l-.2 .2M274.7 182.7v.2M274.7 181.6h1.5M274.7 183.5h1.4M274.7 182.2v.2M274.7 183.5l.2 .1M274.8 182v.2h-.5"/>
<path d="M274.8 181.5h1.2M274.8 183.6h1.2M274.8 183.1l.2 .1M275 181.9l-.2 .1M275.1 183.6h.7M275.2 181.8l-.1 .1M275.4 181.5v.3M275.4 182.4v.3M275.7 181.8l.7 .1M275.8 183.1h.6M275.8 181.9l.2 .1M275.8 183.1v.1"/>
<path d="M275.9 182h.5M275.9 183.1h.5v.1M276 182l.1 .2h.3M276 182h.4M276 183.1h-.2M276.1 182.1h.3M276.1 183.5l-.2 .1M276.2 182.3h.3M276.2 182.2v.2M276.4 183.2l-.9 .1M276.4 181.9v.1M276.4 183.2l-.3 .3"/>
<path d="M276.4 182.2l.1 .2M276.4 182v.2M276.5 182.4v.3h-2.2M276.6 183.5h.5M276.7 181.5h.4M276.7 183.3h.5M276.7 183.4h.4M276.8 181.7h.5M276.8 181.6h.4M276.8 183.2h.5M276.9 181.8h.5M276.9 183.1h.5"/>
<path d="M276.9 181.9h.6M276.9 183h.6M276.9 183.1h.6M276.9 183.6l.7-.9 .7 .9M277 182h.5M277 182.9h.5M277.1 182.2h1M277.1 182.1h.5M277.1 182h.4M277.1 182.8h.5M277.2 182.6h.8M277.2 182.7h.9"/>
<path d="M277.3 182.3h.7M277.3 182.6h.7M277.4 182.4h.6M277.4 182.5h.5M277.7 182.1h.4M277.7 182.8h.4M277.8 182h.4M277.8 181.9h.6M277.8 182.9h.4M277.8 183h.5M277.9 182.5l.7-1h-.4l-.6 .7-.5-.7h-.5l.9 1-1 1.1h.5M277.9 183.1h.5"/>
<path d="M277.9 182.5l.9 1.1h-.6M278 181.8h.5M278 183.1h.5M278 183.2h.5M278 181.7h.5M278 181.6h.5M278.1 181.5h.5M278.1 183.3h.5M278.1 183.4h.5M278.1 183.5h.6M283.6 190.8l.3-.4v1.4h-.3h.5M22.3 200.2l.4-1.4 .5 1.4"/>
<path d="M243.7 200.2h.3"/>
</g>
<g fill="#000" stroke="#000" stroke-width=".25">
<path d="M53.1 106.3l.2 .6h-.5z" fill-rule="evenodd"/>
<path d="M140 132.9h2v.7h-2z" fill-rule="evenodd"/>
<circle cx="265.3" cy="104.9" r=".42"/>
<circle cx="265.3" cy="106.9" r=".42"/>
<circle cx="265.3" cy="109" r=".42"/>
<circle cx="265.3" cy="146.3" r=".45"/>
<circle cx="265.3" cy="144.4" r=".42"/>
<circle cx="265.3" cy="142.3" r=".42"/>
</g>
<g fill="#000" stroke="#000" stroke-width=".18">
<path d="M52.7 108.6l.7 .4-.7 .3z" fill-rule="evenodd"/>
<path d="M243.4 124.8h1.4l-.7 .7z" fill-rule="evenodd"/>
<circle cx="136.9" cy="26" r=".31"/>
<circle cx="175.3" cy="30.1" r=".28"/>
<circle cx="175.3" cy="22" r=".28"/>
<circle cx="181.4" cy="30.1" r=".31"/>
<circle cx="181.4" cy="22" r=".31"/>
<circle cx="187.5" cy="30.1" r=".31"/>
<circle cx="187.5" cy="22" r=".31"/>
<circle cx="193.5" cy="22" r=".31"/>
<circle cx="201.6" cy="24" r=".31"/>
<circle cx="201.6" cy="22" r=".31"/>
<circle cx="201.6" cy="26" r=".31"/>
<circle cx="232.9" cy="30.1" r=".31"/>
<circle cx="232.9" cy="24" r=".31"/>
<circle cx="232.9" cy="36.1" r=".31"/>
<circle cx="232.9" cy="32.1" r=".31"/>
<circle cx="232.9" cy="34.2" r=".31"/>
<circle cx="232.9" cy="28.1" r=".31"/>
<circle cx="232.9" cy="26" r=".31"/>
<circle cx="137" cy="52.4" r=".28"/>
<circle cx="175.3" cy="57.4" r=".28"/>
<circle cx="175.3" cy="50.3" r=".28"/>
<circle cx="181.4" cy="57.4" r=".31"/>
<circle cx="181.4" cy="50.3" r=".31"/>
<circle cx="187.5" cy="57.4" r=".31"/>
<circle cx="187.5" cy="50.3" r=".31"/>
<circle cx="193.5" cy="50.3" r=".31"/>
<circle cx="200.6" cy="50.3" r=".31"/>
<circle cx="200.6" cy="52.4" r=".28"/>
<circle cx="234" cy="54.3" r=".31"/>
<circle cx="234" cy="52.4" r=".28"/>
<circle cx="29.7" cy="60.4" r=".31"/>
<circle cx="46.9" cy="60.4" r=".31"/>
<circle cx="40.8" cy="107.9" r=".31"/>
<circle cx="58" cy="107.9" r=".31"/>
<circle cx="163.2" cy="118.1" r=".31"/>
<circle cx="273.4" cy="118.1" r=".31"/>
<circle cx="276.5" cy="116" r=".31"/>
<circle cx="33.8" cy="139.2" r=".31"/>
<circle cx="56.1" cy="130.2" r=".31"/>
<circle cx="140.9" cy="130.2" r=".28"/>
<circle cx="140.9" cy="136.3" r=".28"/>
<circle cx="152.1" cy="133.2" r=".31"/>
<circle cx="166.2" cy="130.2" r=".31"/>
<circle cx="166.2" cy="138.2" r=".31"/>
<circle cx="169.3" cy="138.2" r=".31"/>
<circle cx="197.6" cy="138.2" r=".31"/>
<circle cx="201.6" cy="130.2" r=".31"/>
<circle cx="201.6" cy="138.2" r=".31"/>
<circle cx="273.4" cy="126.1" r=".31"/>
<circle cx="273.4" cy="130.2" r=".31"/>
<circle cx="273.4" cy="122.1" r=".31"/>
<circle cx="276.5" cy="124.1" r=".31"/>
<circle cx="276.5" cy="128.1" r=".31"/>
<circle cx="276.5" cy="132.2" r=".31"/>
<circle cx="276.5" cy="120.1" r=".28"/>
<circle cx="33.8" cy="156.4" r=".31"/>
<circle cx="55.1" cy="147.4" r=".31"/>
<circle cx="146" cy="144.3" r=".31"/>
<circle cx="201.6" cy="149.4" r=".31"/>
<circle cx="207.7" cy="149.4" r=".31"/>
<circle cx="214.7" cy="149.4" r=".31"/>
<circle cx="167.2" cy="167.6" r=".31"/>
<circle cx="167.2" cy="173.6" r=".31"/>
<circle cx="201.6" cy="167.6" r=".31"/>
<circle cx="201.6" cy="173.6" r=".31"/>
</g>
<path d="M20.7 56.4h11.1v15.2M31.8 57.4v80.9" fill="none" stroke="#000" stroke-width=".34"/>
<g font-size="2.4">
<text x="221.9" y="183.7">Colibri Evaluation Board 2.0</text>
<text x="221.9" y="190.7">ColibriEvalBoard_V02.10</text>
<text x="221.9" y="186.4">CAN</text>
<text x="222" y="186.4">.</text>
<text x="263.9" y="186.5">www.toradex.com</text>
</g>
<g font-size="2.1">
<text x="68.7" y="138.9">&amp;</text>
<text x="68.7" y="155">&amp;</text>
<text x="68.7" y="169.2">&amp;</text>
</g>
<g font-size="1.8">
<text x="173.5" y="15.8">+3V3</text>
<text x="135.1" y="20.8">+3V3</text>
<text x="148.3" y="23.5">IC13</text>
<text x="204.5" y="23.5">18</text>
<text x="205.5" y="21.5">7</text>
<text x="207.8" y="22.5">VCC1</text>
<text x="214" y="19.5">IC11</text>
<text x="222.2" y="22.5">GND1</text>
<text x="227.2" y="23.5">10</text>
<text x="227.2" y="21.5">4</text>
<text x="242.3" y="22.5">+3V3</text>
<text x="249.9" y="21.5">48</text>
<text x="251" y="23.5">1</text>
<text x="253.2" y="22.5">OE#</text>
<text x="259.4" y="19.5">IC11</text>
<text x="138" y="29.1">C64</text>
<text x="143.8" y="25.5">14</text>
<text x="147.1" y="26.5">VCC GND</text>
<text x="155.5" y="25.5">7</text>
<text x="176.4" y="26.8">100nF</text>
<text x="176.4" y="28.1">16V</text>
<text x="176.4" y="25.2">C26</text>
<text x="182.5" y="26.8">100nF</text>
<text x="182.5" y="28.1">16V</text>
<text x="182.5" y="25.2">C25</text>
<text x="188.6" y="26.8">100nF 100nF</text>
<text x="188.6" y="28.1">16V</text>
<text x="188.6" y="25.2">C56</text>
<text x="194.6" y="28.1">16V</text>
<text x="194.6" y="25.2">C55</text>
<text x="204.6" y="27.5">42</text>
<text x="204.6" y="25.5">31</text>
<text x="207.8" y="24.5">VCC2</text>
<text x="207.8" y="28.5">VCC4</text>
<text x="207.8" y="26.5">VCC3</text>
<text x="222.2" y="28.5">GND4</text>
<text x="222.2" y="26.5">GND3</text>
<text x="222.2" y="24.5">GND2</text>
<text x="227.2" y="29.6">28</text>
<text x="227.2" y="27.5">21</text>
<text x="227.2" y="25.5">15</text>
<text x="242.3" y="24.6">+3V3</text>
<text x="244.7" y="28.5">GND</text>
<text x="250" y="29.6">46</text>
<text x="250" y="27.5">47</text>
<text x="253.2" y="28.5">A1</text>
<text x="253.2" y="24.5">DIR</text>
<text x="269.6" y="28.5">B1</text>
<text x="272.8" y="29.6">3</text>
<text x="272.8" y="27.5">2</text>
<text x="138" y="30.8">100nF SN74LVC04ADBR</text>
<text x="138" y="32.2">16V</text>
<text x="174" y="35.7">GND</text>
<text x="222.2" y="30.6">GND5</text>
<text x="222.2" y="34.6">GND7</text>
<text x="222.2" y="32.6">GND6</text>
<text x="227.2" y="35.7">45</text>
<text x="227.2" y="33.6">39</text>
<text x="227.2" y="31.6">34</text>
<text x="244.7" y="30.6">GND</text>
<text x="244.7" y="32.6">GND</text>
<text x="244.7" y="34.6">GND</text>
<text x="250" y="35.7">41</text>
<text x="250" y="33.6">43</text>
<text x="250" y="31.6">44</text>
<text x="253.2" y="34.6">A4</text>
<text x="253.2" y="32.6">A3</text>
<text x="253.2" y="30.6">A2</text>
<text x="269.6" y="34.6">B4</text>
<text x="269.6" y="32.6">B3</text>
<text x="269.6" y="30.6">B2</text>
<text x="272.8" y="35.7">8</text>
<text x="272.8" y="33.6">6</text>
<text x="272.8" y="31.6">5</text>
<text x="135.6" y="36.7">GND</text>
<text x="156.8" y="36.7">GND</text>
<text x="209.8" y="40.7">SN74LVCR162245A</text>
<text x="214" y="38.7">2 of 2</text>
<text x="222.2" y="36.7">GND8</text>
<text x="231.6" y="39.7">GND</text>
<text x="244.7" y="36.7">GND</text>
<text x="244.7" y="38.7">GND</text>
<text x="244.7" y="40.7">GND</text>
<text x="249.9" y="39.7">38</text>
<text x="250" y="41.7">37</text>
<text x="250" y="37.7">40</text>
<text x="253.2" y="40.7">A7</text>
<text x="253.2" y="38.7">A6</text>
<text x="253.2" y="36.7">A5</text>
<text x="257" y="38.7">DIR=0DIR=1</text>
<text x="269.5" y="36.7">B5</text>
<text x="269.6" y="40.7">B7</text>
<text x="269.6" y="38.7">B6</text>
<text x="272.8" y="41.7">12</text>
<text x="272.8" y="39.7">11</text>
<text x="272.8" y="37.7">9</text>
<text x="135.1" y="47.1">+3V3</text>
<text x="173.9" y="43">+5V</text>
<text x="214" y="47.8">IC10</text>
<text x="244.7" y="42.7">GND</text>
<text x="253.2" y="42.7">A8</text>
<text x="255.3" y="47.8">SN74LVCR162245A</text>
<text x="257.6" y="45.7">{1,2} of 3</text>
<text x="269.5" y="42.7">B8</text>
<text x="45.1" y="48.1">+3V3</text>
<text x="143.8" y="51.8">14</text>
<text x="147.1" y="52.8">VCC GND</text>
<text x="148.3" y="49.8">IC14</text>
<text x="155.5" y="51.8">7</text>
<text x="176.4" y="52.4">C22</text>
<text x="182.5" y="52.4">C54</text>
<text x="188.6" y="52.4">C53</text>
<text x="194.6" y="52.4">C23</text>
<text x="204.5" y="51.8">18</text>
<text x="204.6" y="53.9">12</text>
<text x="204.6" y="49.8">22</text>
<text x="207.8" y="52.8">VDD2</text>
<text x="207.8" y="50.8">VDD1</text>
<text x="222.2" y="50.8">VSS1</text>
<text x="222.2" y="52.8">VSS2</text>
<text x="227.2" y="53.9">15</text>
<text x="227.2" y="51.8">21</text>
<text x="227.2" y="49.8">8</text>
<text x="251.3" y="51.6">IC13</text>
<text x="269.5" y="51.6">IC13</text>
<text x="18.7" y="59.9">CAN_CS#</text>
<text x="20.7" y="55.9">SODIMM</text>
<text x="34.6" y="57.8">SODIMM[93]</text>
<text x="38.7" y="59.9">CAN_CS#</text>
<text x="48" y="55.6">100k</text>
<text x="48" y="54.2">R35</text>
<text x="138" y="58.2">100nF</text>
<text x="138" y="59.5">16V</text>
<text x="138" y="56.5">C65</text>
<text x="145.9" y="56.9">SN74LVC10</text>
<text x="176.4" y="54.1">100nF</text>
<text x="176.4" y="55.5">16V</text>
<text x="182.5" y="54.1">100nF</text>
<text x="182.5" y="55.5">16V</text>
<text x="188.6" y="54.1">100nF 100nF</text>
<text x="188.6" y="55.5">16V</text>
<text x="194.6" y="55.5">16V</text>
<text x="207.8" y="54.9">VDD3</text>
<text x="213.6" y="59.9">SJA1000</text>
<text x="214" y="57.8">2 of 2</text>
<text x="222.2" y="54.9">VSS3</text>
<text x="244.8" y="57.8">GNDSN74LVC04ADBR</text>
<text x="249.9" y="54.2">3</text>
<text x="252.7" y="55">1</text>
<text x="256.4" y="54.2">4</text>
<text x="263" y="57.8">GNDSN74LVC04ADBR</text>
<text x="268.1" y="54.2">1</text>
<text x="270.9" y="55">1</text>
<text x="274.6" y="54.2">2</text>
<text x="68.4" y="63.9">IC11</text>
<text x="79.7" y="66">25</text>
<text x="122.9" y="62.2">Power</text>
<text x="135.6" y="62.9">GND</text>
<text x="156.8" y="62.9">GND</text>
<text x="174" y="62.9">GND</text>
<text x="232.7" y="62.9">GND</text>
<text x="243.1" y="63.2">spare gates</text>
<text x="75.4" y="69">DIR</text>
<text x="75.4" y="67">OE#</text>
<text x="79.7" y="68">24</text>
<text x="83.8" y="68.1">SODIMM[93]</text>
<text x="85.2" y="66.1">CAN_CS#</text>
<text x="260.7" y="71">MECH10</text>
<text x="33.3" y="74.1">SODIMM[151]</text>
<text x="33.3" y="76.1">SODIMM[153]</text>
<text x="33.3" y="72.1">SODIMM[149]</text>
<text x="56.9" y="76">16</text>
<text x="56.9" y="74">14</text>
<text x="56.9" y="72.1">13</text>
<text x="60.3" y="77.1">B3</text>
<text x="60.3" y="75">B2</text>
<text x="60.3" y="73.1">B1</text>
<text x="76.4" y="77.1">A3</text>
<text x="76.4" y="75">A2</text>
<text x="76.4" y="73.1">A1</text>
<text x="79.7" y="76">33</text>
<text x="79.7" y="74">35</text>
<text x="79.7" y="72.1">36</text>
<text x="83.9" y="76.1">CAN_DATA[2]</text>
<text x="83.9" y="74.1">CAN_DATA[1]</text>
<text x="83.9" y="72.1">CAN_DATA[0]</text>
<text x="260.7" y="72.4">S1002-OPS60-01G</text>
<text x="260.7" y="76.4">S1002-OPS60-01G</text>
<text x="260.7" y="75">MECH11</text>
<text x="33.2" y="78.2">SODIMM[155]</text>
<text x="33.3" y="82.2">SODIMM[159]</text>
<text x="33.3" y="80.2">SODIMM[157]</text>
<text x="56.9" y="82.1">20</text>
<text x="56.9" y="80.1">19</text>
<text x="56.9" y="78.1">17</text>
<text x="60.2" y="81.1">B5</text>
<text x="60.3" y="83.2">B6</text>
<text x="60.3" y="79.1">B4</text>
<text x="64.9" y="83.2">DIR=1DIR=0</text>
<text x="76.4" y="83.2">A6</text>
<text x="76.4" y="81.1">A5</text>
<text x="76.4" y="79.1">A4</text>
<text x="79.7" y="82.1">29</text>
<text x="79.7" y="80.1">30</text>
<text x="79.7" y="78.1">32</text>
<text x="83.9" y="82.2">CAN_DATA[5]</text>
<text x="83.9" y="80.2">CAN_DATA[4]</text>
<text x="83.9" y="78.2">CAN_DATA[3]</text>
<text x="243.1" y="80.4">Accessories</text>
<text x="33.3" y="86.3">SODIMM[163]</text>
<text x="33.3" y="84.3">SODIMM[161]</text>
<text x="56.9" y="86.2">23</text>
<text x="56.9" y="84.2">22</text>
<text x="60.2" y="87.2">B8</text>
<text x="60.3" y="85.2">B7</text>
<text x="76.4" y="87.2">A8</text>
<text x="76.4" y="85.2">A7</text>
<text x="79.7" y="86.2">26</text>
<text x="79.7" y="84.2">27</text>
<text x="83.9" y="86.3">CAN_DATA[7]</text>
<text x="83.9" y="84.3">CAN_DATA[6]</text>
<text x="29.6" y="92.4" transform="rotate(-90 29.6 92.4)">CAN_CS#</text>
<text x="39" y="95.6">+3V3</text>
<text x="50.2" y="95.6">+3V3</text>
<text x="56.6" y="95.6">+5V</text>
<text x="62.2" y="92.2">SN74LVCR162245A</text>
<text x="64.6" y="90.3">{1,2} of 3</text>
<text x="19.7" y="107.5">CAN_INT</text>
<text x="31.9" y="107.3" transform="rotate(-90 31.9 107.3)">SODIMM</text>
<text x="41.9" y="104.1">4.7k</text>
<text x="41.9" y="102.7">R14</text>
<text x="45.8" y="105.8">2N7002</text>
<text x="49.5" y="104.2">T4</text>
<text x="50.9" y="107.5">2</text>
<text x="52.2" y="105.2">1</text>
<text x="54.6" y="107.5">3</text>
<text x="59.1" y="104.1">4.7k</text>
<text x="59.1" y="102.7">R15</text>
<text x="78.2" y="107.5">CAN_INT_5V</text>
<text x="161.8" y="103.7">+5V</text>
<text x="167.9" y="103.7">+5V</text>
<text x="195.8" y="107.5">VCC_ISO</text>
<text x="262.7" y="104.5">3</text>
<text x="264.3" y="103.4">JP1</text>
<text x="266.7" y="106.5">2</text>
<text x="272.9" y="107.5">GND_ISO</text>
<text x="158.1" y="111.4">100k</text>
<text x="159" y="110">R16</text>
<text x="164.2" y="111.4">100k</text>
<text x="165.1" y="110">R17</text>
<text x="173.1" y="112.5">3</text>
<text x="175.3" y="113.5">INA</text>
<text x="183" y="108.4">IC7</text>
<text x="189.8" y="113.5">OUTA</text>
<text x="190.8" y="111.4">OE2</text>
<text x="194.9" y="110.4">10</text>
<text x="194.9" y="112.5">14</text>
<text x="262.7" y="108.6">1</text>
<text x="275.6" y="113.5">X2</text>
<text x="104.5" y="119.6">24</text>
<text x="104.5" y="117.5">23</text>
<text x="107.6" y="118.5">AD0</text>
<text x="114.9" y="115.5">IC10</text>
<text x="123" y="118.5">TX0</text>
<text x="127.2" y="119.6">14</text>
<text x="127.2" y="117.5">13</text>
<text x="154.8" y="117.5">CAN_TX</text>
<text x="173.1" y="117.5">4</text>
<text x="175.3" y="118.5">INB</text>
<text x="189.8" y="118.5">OUTB</text>
<text x="194.9" y="117.5">13</text>
<text x="200.5" y="119.6">CAN_TX_ISO</text>
<text x="218.9" y="119.9">1</text>
<text x="229.5" y="117.5">IC8</text>
<text x="242.1" y="119.9">7</text>
<text x="259.8" y="117.6">CAN_PGND</text>
<text x="259.8" y="119.6">CAN_L</text>
<text x="274.2" y="118.5">6</text>
<text x="277.1" y="116.5">1</text>
<text x="37.9" y="124.6">SODIMM[91]</text>
<text x="104.4" y="121.6">25</text>
<text x="104.5" y="125.6">27</text>
<text x="104.5" y="123.6">26</text>
<text x="107.6" y="124.6">AD3</text>
<text x="107.6" y="122.6">AD2</text>
<text x="107.6" y="120.6">AD1</text>
<text x="123" y="124.6">RX0</text>
<text x="123" y="120.6">TX1</text>
<text x="127.2" y="125.6">20</text>
<text x="127.2" y="123.6">19</text>
<text x="154.8" y="123.6">CAN_RX</text>
<text x="164.8" y="125.9">+5V</text>
<text x="165.3" y="122.6">+5V</text>
<text x="173.1" y="123.6">5</text>
<text x="173.1" y="121.6">7</text>
<text x="175.3" y="124.6">OUTC</text>
<text x="175.3" y="122.6">OE1</text>
<text x="190.8" y="124.6">INC</text>
<text x="194.9" y="123.6">12</text>
<text x="198.9" y="125.7">VCC_ISO</text>
<text x="200.5" y="121.6">CAN_RX_ISO</text>
<text x="218.9" y="125.9">8</text>
<text x="218.9" y="121.9">4</text>
<text x="221.9" y="122.6">RxD</text>
<text x="221.9" y="120.6">TxD</text>
<text x="236.4" y="120.6">CANH</text>
<text x="242.1" y="125.9">5</text>
<text x="245.1" y="125.9">TP1</text>
<text x="259.8" y="123.6">CAN_GND</text>
<text x="259.8" y="121.6">CAN_H</text>
<text x="274.2" y="122.5">7</text>
<text x="277.1" y="120.6">2</text>
<text x="277.1" y="124.6">3</text>
<text x="37.9" y="129.6">SODIMM[99]</text>
<text x="44.8" y="130">13</text>
<text x="47.2" y="127.4">IC13</text>
<text x="48.5" y="130.8">1</text>
<text x="52.2" y="130">12</text>
<text x="104.4" y="127.6">28</text>
<text x="105.4" y="131.7">2</text>
<text x="105.4" y="129.6">1</text>
<text x="107.6" y="130.7">AD6</text>
<text x="107.6" y="128.6">AD5</text>
<text x="107.6" y="126.6">AD4</text>
<text x="121.2" y="130.7">XTAL1</text>
<text x="123" y="126.6">RX1</text>
<text x="127.2" y="129.6">9</text>
<text x="134.1" y="126.8">+5V</text>
<text x="139.8" y="131.6">3</text>
<text x="142.7" y="129.3">C52</text>
<text x="148.4" y="128.3">15pF</text>
<text x="148.4" y="129.6">50V</text>
<text x="173.1" y="129.6">1</text>
<text x="175.3" y="130.7">VCC1</text>
<text x="189.8" y="130.7">VCC2</text>
<text x="194.9" y="129.6">16</text>
<text x="208.9" y="127.6">R4</text>
<text x="215.1" y="127.6">330R</text>
<text x="221.9" y="126.6">STB</text>
<text x="235.5" y="126.6">SPLIT</text>
<text x="259.8" y="129.7">CAN_V+</text>
<text x="274.2" y="126.6">8</text>
<text x="274.2" y="130.6">9</text>
<text x="277.1" y="128.6">4</text>
<text x="42.9" y="133.6">SN74LVC04ADBR</text>
<text x="47.2" y="136.5">IC13</text>
<text x="58.8" y="135.8">PWE</text>
<text x="58.8" y="137.8">ADDR2#</text>
<text x="65.8" y="136">1</text>
<text x="67.2" y="134.9">IC14</text>
<text x="72.6" y="137.9">12</text>
<text x="77.6" y="135.5">IC13</text>
<text x="96.3" y="137.8">CAN_ALE</text>
<text x="104.5" y="135.7">16</text>
<text x="105.4" y="137.8">3</text>
<text x="107.6" y="136.8">INT#</text>
<text x="107.6" y="132.7">AD7</text>
<text x="121.2" y="136.8">XTAL2</text>
<text x="127.2" y="135.7">10</text>
<text x="131" y="134.4">24.00 MHz</text>
<text x="135.6" y="133">OSC1</text>
<text x="139.8" y="135.7">1</text>
<text x="142.8" y="135.4">C21</text>
<text x="148.4" y="134.4">15pF</text>
<text x="148.4" y="135.7">50V</text>
<text x="154.8" y="133.7">GND</text>
<text x="160.4" y="135">100nF</text>
<text x="162.3" y="136.3">16V</text>
<text x="162.3" y="132.9">C24</text>
<text x="173.1" y="137.8">8</text>
<text x="173.1" y="135.7">2</text>
<text x="175.3" y="136.8">GND1</text>
<text x="189.8" y="136.8">GND2</text>
<text x="194.9" y="135.7">15</text>
<text x="194.9" y="137.8">9</text>
<text x="202.7" y="134">100nF</text>
<text x="202.7" y="135.3">16V</text>
<text x="202.7" y="132.3">C5</text>
<text x="211.6" y="133.8">VCC_ISO</text>
<text x="218.9" y="132">3</text>
<text x="221.9" y="132.7">VCC</text>
<text x="236.4" y="132.7">CANL</text>
<text x="242.1" y="132">6</text>
<text x="248.8" y="137.2">R3</text>
<text x="272.1" y="135.7">DR09P</text>
<text x="277.1" y="132.7">5</text>
<text x="37.9" y="138.8">SODIMM[115]</text>
<text x="42.9" y="142.8">SN74LVC04ADBR</text>
<text x="44.8" y="139.1">11</text>
<text x="48.5" y="139.9">1</text>
<text x="52.2" y="139.1">10</text>
<text x="58.8" y="139.8">CAN_CS 13</text>
<text x="65" y="143">SN74LVC10</text>
<text x="65.8" y="138">2</text>
<text x="73.3" y="141.7">SN74LVC04ADBR</text>
<text x="76" y="138.1">9</text>
<text x="78.9" y="138.9">1</text>
<text x="82.5" y="138.1">8</text>
<text x="96.3" y="141.8">CAN_WR#</text>
<text x="105.3" y="139.8">5</text>
<text x="105.4" y="141.8">6</text>
<text x="105.4" y="143.8">4</text>
<text x="107.6" y="138.8">ALE</text>
<text x="107.6" y="140.8">RD#</text>
<text x="107.6" y="142.8">WR#</text>
<text x="120.2" y="142.8">CLKOUT</text>
<text x="127.2" y="143.8">11</text>
<text x="127.2" y="141.8">7</text>
<text x="138.1" y="140.8">OSC1</text>
<text x="142.2" y="142.1">2</text>
<text x="164.9" y="141.8">GND</text>
<text x="175.3" y="138.8">GND1_2</text>
<text x="180.8" y="141.8">ADuM1301</text>
<text x="188" y="138.8">GND2_2</text>
<text x="218.9" y="140.1">2</text>
<text x="221.9" y="140.8">GND</text>
<text x="247" y="138.5">100R</text>
<text x="262.7" y="141.9">3</text>
<text x="264.3" y="140.8">JP2</text>
<text x="266.7" y="143.9">2</text>
<text x="37.9" y="146.7">CAN_CS# 5</text>
<text x="47.2" y="144.6">IC13</text>
<text x="48.5" y="148">1</text>
<text x="52.2" y="147.2">6</text>
<text x="59.3" y="148.2">+3V3</text>
<text x="94.5" y="145.8">nRESET_OUT 17</text>
<text x="107.6" y="144.8">CS#</text>
<text x="107.6" y="146.8">RESET#</text>
<text x="114" y="149.9">2 of 2</text>
<text x="122.1" y="144.8">MODE</text>
<text x="133.1" y="145">+5V</text>
<text x="142.2" y="144.1">4</text>
<text x="144.7" y="147.8">GND</text>
<text x="227.8" y="145.8">TJA1040</text>
<text x="262.7" y="146">1</text>
<text x="272.7" y="144.8">VCC_ISO</text>
<text x="42.9" y="150.8">SN74LVC04ADBR</text>
<text x="57.7" y="153.9">PWE</text>
<text x="57.7" y="156">SODIMM[1155]</text>
<text x="65.8" y="152.2">3</text>
<text x="65.8" y="154.2">4</text>
<text x="67.2" y="151.1">IC14</text>
<text x="72.6" y="154">6</text>
<text x="91.6" y="153.3">The data bus is used for both adressing and data phase</text>
<text x="94.8" y="155">ADDRESS[2]=0: adress is written into latch IC10</text>
<text x="113.5" y="151.9">SJA1000</text>
<text x="198.4" y="155.2">GND_ISO</text>
<text x="274.4" y="155.2">S1</text>
<text x="276.7" y="153.9">X2</text>
<text x="65" y="159.2">SN74LVC10</text>
<text x="92" y="156.5">ADDRESS[2]=1: data is read or written from/to SJA1000</text>
<text x="274.1" y="159.9">DR09P</text>
<text x="274.4" y="157.2">S2</text>
<text x="59.3" y="162.3">+3V3</text>
<text x="65.8" y="166.3">9</text>
<text x="67.2" y="165.3">IC14</text>
<text x="165.9" y="163.3">+5V</text>
<text x="172.5" y="167.4">3</text>
<text x="183" y="165">IC1</text>
<text x="195.6" y="167.4">8</text>
<text x="198.4" y="162.9">VCC_ISO</text>
<text x="57.3" y="170.1">SODIMM[115]</text>
<text x="57.7" y="168.1">CAN_CS</text>
<text x="64.9" y="168.3">10</text>
<text x="64.9" y="170.4">11</text>
<text x="65" y="173.3">SN74LVC10</text>
<text x="72.6" y="168.2">8</text>
<text x="161.5" y="172.4">4.7uF</text>
<text x="163.3" y="173.8">10V</text>
<text x="164.3" y="170.4">C3</text>
<text x="172.5" y="173.5">1</text>
<text x="175.3" y="168.1">+VDC_IN</text>
<text x="186.1" y="168.1">+VDC_OUT</text>
<text x="195.6" y="173.5">7</text>
<text x="202.7" y="171.4">1.0uF</text>
<text x="202.7" y="172.7">10V</text>
<text x="202.7" y="169.7">C4</text>
<text x="165.9" y="177.1">GND</text>
<text x="175.3" y="174.2">-VDC_IN</text>
<text x="176" y="176.3">5V to 5V regulated</text>
<text x="180.2" y="178.2">NTE0505MC</text>
<text x="183.5" y="179.7">1W</text>
<text x="186.1" y="174.2">-VDC_OUT</text>
<text x="198.6" y="179.7">GND_ISO</text>
<text x="222" y="185.9">.</text>
<text x="238.7" y="195">of</text>
</g>
<text font-size="1.6" x="278.8" y="190.5">@REV</text>
<g font-size="1.2">
<text x="221.9" y="180.9">Title</text>
<text x="221.9" y="188.7">Document Number</text>
<text x="258" y="188.7">Variant</text>
<text x="279.3" y="188.7">Rev</text>
<text x="221.9" y="192.8">Page</text>
<text x="221.9" y="194.9">HierP</text>
<text x="221.9" y="197.5">DRW</text>
<text x="229.4" y="197.5">@drawn_by</text>
<text x="229.4" y="194.9">@HierPageNumberof</text>
<text x="229.4" y="192.8">01</text>
<text x="238.7" y="192.8">of</text>
<text x="239.4" y="197.5">@drawn_date</text>
<text x="244.6" y="194.9">@HierPageTotal</text>
<text x="244.6" y="192.8">01</text>
<text x="253.1" y="197.5">CHK</text>
<text x="257.6" y="197.5">@checked_by</text>
<text x="271.4" y="197.5">@checked_date</text>
</g>
</svg>
